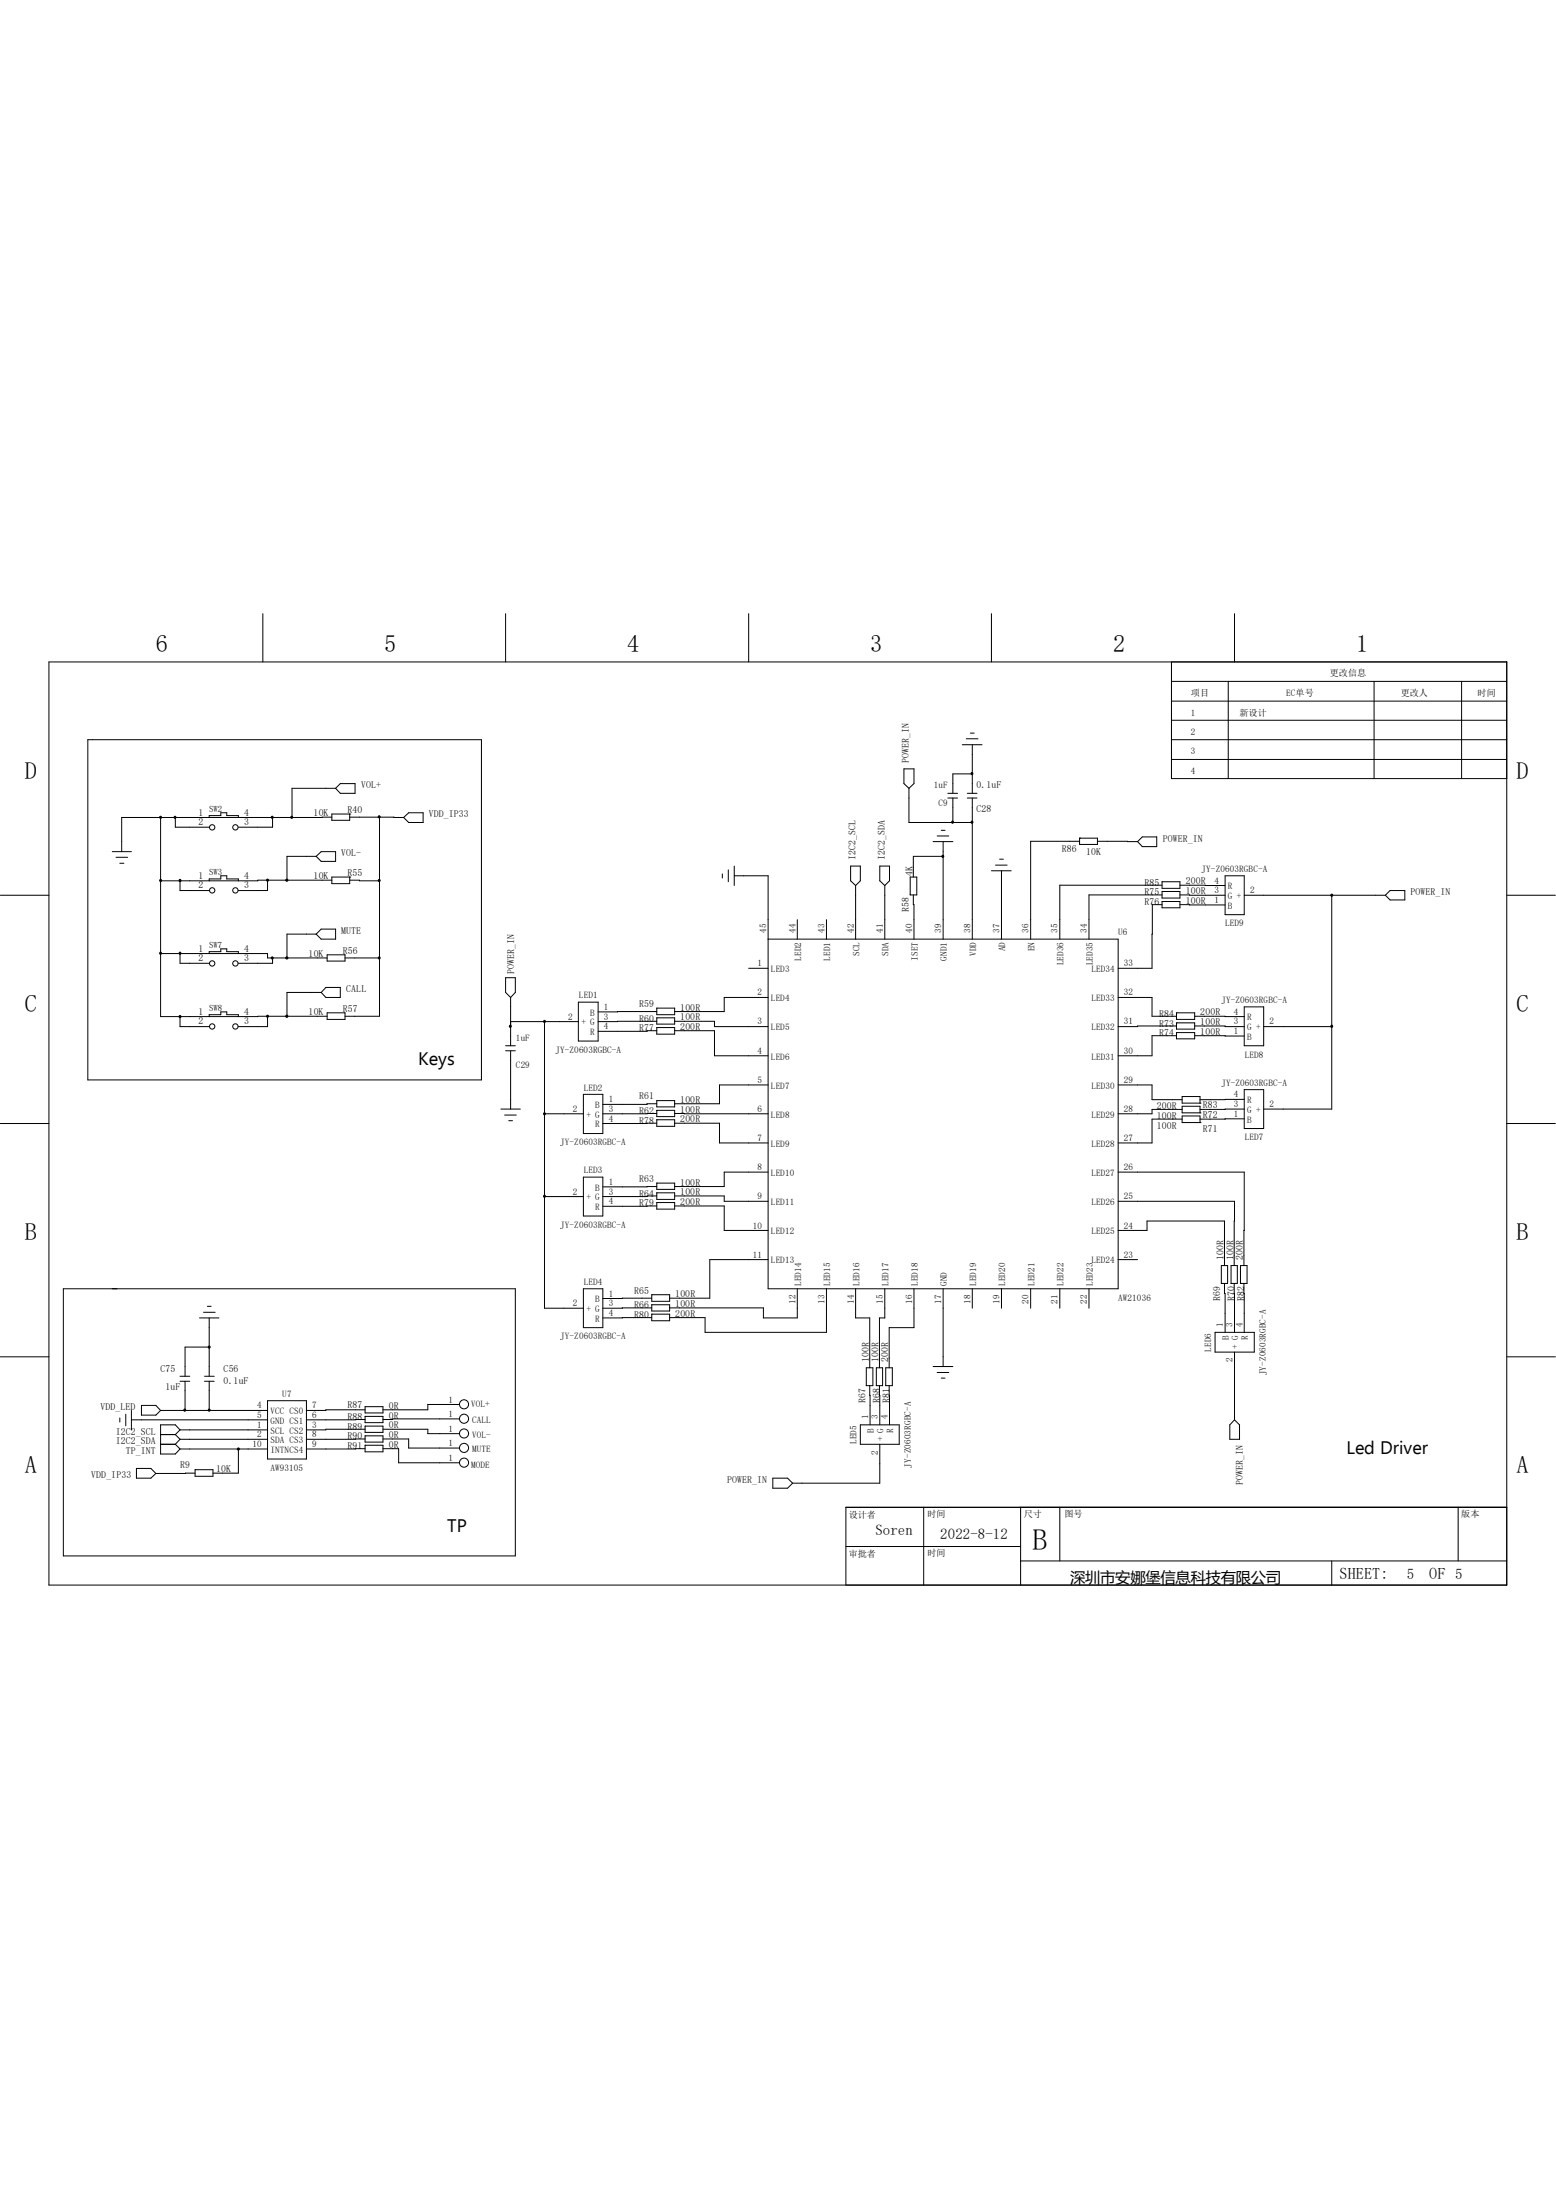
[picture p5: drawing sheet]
<svg xmlns="http://www.w3.org/2000/svg" width="210mm" height="297mm" viewBox="0 0 210 297" stroke-linecap="round" stroke-linejoin="round" font-family="sans-serif">
<g fill="none" stroke="#000" stroke-width=".13">
<path d="M6.6 89.4h196.8v124.6h-196.8zM11.9 99.9h53.1v45.9h-53.1zM35.5 82.8v6.6M68.2 82.8v6.6M101 82.8v6.6M130.4 99.7h1.6M131 99h.5M133.8 82.8v6.6M158.1 89.4v15.7h45.3M158.1 99.9h45.3M158.1 94.7h45.3M158.1 92h45.3"/>
<path d="M158.1 97.2h45.3M165.8 92v13.1M166.6 82.8v6.6M185.5 92v13.1M197.3 92v13.1M15.2 115h2.5M15.7 115.7h1.5M16.2 116.5h.5M21.7 110.4v26.8h22.5M23.7 110.4v1.3h4.5M24.3 118.9v1.3h3.9M28.2 110.4v-.3h1.6v-.4h.8v.4h1.6v.3"/>
<path d="M28.2 118.9v-.2h1.6v-.5h.8v.5h1.6v.2M36.1 118.8v1.4h-3.9M36.8 110.4v1.3h-4.6M42.7 115.6l.6-.6h2v1.3h-2zM42.7 115.6h-4v3.2M44.8 110.3l-28.4 .1v4.6M44.8 118.8l-23.1 .1M44.8 109.9h2.4v.8h-2.4zM44.8 118.4h2.4v.9h-2.4zM45.3 106.4l.6-.6h2v1.3h-2zM45.3 106.4h-5.9v4M47.2 109.9h.1"/>
<path d="M47.2 118.4h.1M47.2 110.3l7.3 .1M47.2 118.8l4 .1M51.2 110.3v26.9h-4.6M54.5 110.4l.7-.7h1.9v1.3h-1.9zM97.5 118v.5M98.3 117.4v1.6M99.1 118.2h4.6v55.8h47.2v-47.2h-47.2M99.1 116.9v2.6M114.8 116.9h1.3v2l-.6 .6-.7-.6zM115.5 119.5v7.3M118.7 116.9h1.4v2l-.7 .6-.7-.6z"/>
<path d="M119.4 119.5v7.3M122 103.8h1.4v2l-.7 .6-.7-.6zM122.7 106.4v4.6h8.5M122.9 118.4h.8v2.4h-.8zM125.9 113.6h2.7M126.5 112.9h1.6M127 112.1h.6M127.3 113.6v13.2M127.3 115.6h-4v2.8M127.9 107.1h1.3M127.9 107.7h1.3M128.6 107.7v3.3"/>
<path d="M129.9 100.5h2.6M130.6 107.1h1.3M130.6 107.7h1.3M131.2 100.5v6.6M131.2 107.7v19.1M131.2 104.5h-2.6v2.6M133.8 117.6h2.7M134.4 116.8h1.5M134.9 116h.5M135.2 117.6v9.2M145.7 113.2h.1M145.7 113.6h-6.6v13.2"/>
<path d="M145.7 113.2h2.4v.8h-2.4zM148.1 113.6h5.4M154.2 113h1.9v1.3h-1.9l-.7-.7zM156.8 119.5h-13.8v7.3M156.8 119h2.5v.9h-2.5zM158.1 102.5h45.3M159.3 119.5h6.1M165.4 118.2h2.5v5.3h-2.5zM0 120.9h6.6M21.7 128.7h14.4v.6h8.1M24.3 128.7v1.3h3.9M24.3 137.2v1.4h3.9"/>
<path d="M28.2 128.7v-.2h1.6v-.4h.8v.4h1.6v.2M28.2 137.2v-.2h1.6v-.4h.8v.4h1.6v.2M36.1 137.2v1.4h-3.9M36.8 129.3v.7h-4.6M42.7 126.1h-4v3.2M43.3 125.4h2v1.4h-2l-.6-.7zM43.3 134h-4.6v3.2M44 133.3h1.9v1.4h-1.9l-.7-.7zM44.2 128.9h2.4v.9h-2.4zM44.2 136.7h2.4v.9h-2.4zM46.6 129.3h4.6M68.2 132h1.4v2l-.7 .7-.7-.7z"/>
<path d="M68.9 134.7v6.5M68.9 137.9h9.2M73.5 137.9v38.7h5.2M78.1 135.3h2.6v5.2h-2.6zM88.6 136.1h2.5v.9h-2.5zM88.6 136.6h-7.9M88.6 137.9h-7.9M88.6 139.1h-1.3v.1h-6.6M88.6 137.4h2.5v.9h-2.5zM88.6 138.7h2.5v.9h-2.5zM91.1 137.9h5.3v.7h7.3M91.1 139.1h5.3v3.4h7.3"/>
<path d="M101 130.7h2.7M103.7 134.7h-6v1.9h-6.6M107.6 124.2v2.6M111.5 124.2v2.6M123.3 120.8l.1 6M150.9 134.7h4.6v2.5h3.3M156.8 122.1h-1.3v8.6h-4.6M156.8 120.8h-9.8v6M156.8 120.4h2.5v.8h-2.5zM156.8 121.7h2.5v.9h-2.5zM158.8 138.5l-7.9 .1M158.8 136.7h2.4v.9h-2.4z"/>
<path d="M158.8 139.8h-3.3v2.7h-4.6M158.8 138.1h2.4v.8h-2.4zM158.8 139.4h2.4v.9h-2.4zM159.3 120.8l6.1 .1M159.3 122.1l6.1 .1M161.2 137.2h6.7M161.2 138.5l6.7 .1M161.2 139.8l6.7 .1M167.9 120.9h19.1M167.9 135.9h2.7v5.3h-2.7zM170.6 138.6h9.1M179.7 120.9v28.8h-9.1"/>
<path d="M187 120.9l.6-.7h2v1.3h-2zM203.4 120.9h6.5M0 151.7h6.6M67.6 149.7h2.6M68.1 150.5h1.6M68.2 141.2h1.4M68.2 141.9h1.4M68.7 151.3h.5M68.9 141.9v7.8M73.5 150.4h5.2M78.7 147.7h2.7v5.3h-2.7zM78.7 158.9h2.7v5.3h-2.7z"/>
<path d="M88.6 151.6l-7.2 .1M88.6 150.3l-7.2 .1M88.6 149h-1.3v.1h-5.9M88.6 148.6h2.5v.8h-2.5zM88.6 149.9h2.5v.8h-2.5zM88.6 151.2h2.5v.9h-2.5zM88.6 159.7h2.5v.9h-2.5zM91.1 150.3l12.6 .1M91.1 151.6h6v2.7h6.6M103.7 146.5h-6.6v2.5h-6M103.7 158.2h-6v2h-6.6M150.9 146.5h4.6v2h4.1"/>
<path d="M150.9 158.2h17v12.7M159.6 149.8h-4.1v.6h-4.6M159.6 151.1h-4.1v3.2h-4.6M159.6 150.7h2.4v.9h-2.4zM159.6 148h2.4v.9h-2.4zM159.6 149.4h2.4v.8h-2.4zM162 151.6h.1M162 150.2h.1M162 148.9h.1M167.9 148.4l-5.9 .1M167.9 149.7l-5.9 .1M167.9 151l-5.9 .1"/>
<path d="M167.9 147.1h2.7v5.3h-2.7zM203.4 151.7h6.5M8.6 174h61v36.1h-61zM26.9 177.9h2.6M27.5 177.2h1.5M28 176.4h.5M28.2 177.9v7.9M73.5 161.5h5.2M78.7 174h2.7v5.2h-2.7zM88 175.3h-6.6M88 176.6h-6.6M88 177.9h-6.6"/>
<path d="M88 174.8h2.4v.9h-2.4zM88 176.1h2.4v.9h-2.4zM88 177.4h2.4v.9h-2.4zM88.6 160.2h-7.2M88.6 161.5h-1.3h-5.9M88.6 162.8l-7.2 .1M88.6 161h2.5v.9h-2.5zM88.6 162.3h2.5v.9h-2.5zM91.1 161.5h6.6v.7h6M91.1 162.8h6.6v3.3h6M103.7 170.1h-7.9v5.2h-5.4M107.6 174v3.9h-4.6v-1.3h-12.6"/>
<path d="M111.5 174v5.9h-16.3v-2h-4.8M115.5 174v3.9h1.9v6.8M119.4 174v3.9h-.7v6.8M123.4 174v5.2h-3.4v5.5M127.3 174v10.5M131.2 174v2.6M135.2 174v2.6M139.1 174v2.6M143 174v2.6M147 174v2.6M150.9 162.2h15.7v8.7M150.9 166.1h3.9v-1.3h10.5v6.1"/>
<path d="M150.9 170.1h2.6M164 179.9h5.3v2.6h-5.3zM164.8 173.3h.1M164.8 170.9h.9v2.4h-.9zM165.3 173.3l.1 6.6M166.2 173.3h.1M166.2 170.9h.8v2.4h-.8zM166.6 173.3v6.6M167.4 173.3h.1M167.4 170.9h.9v2.4h-.9zM167.9 173.3v6.6M0 183.2h6.6"/>
<path d="M16.2 191.4v.6M17 190.9v1.6M17.7 191.7h18.4M17.7 190.4v2.6M18.4 198.2h2l.6 .7-.6 .7h-2zM19.1 189.7h1.9l.7 .7-.7 .7h-1.9zM21.7 195h2M21.7 190.4h14.4M21.7 193.7h2M23.7 193.7l.6 .6M23.7 195l.6 .6M24.3 193l-.6-.6h-2v3.9h2l.6-.7"/>
<path d="M24.3 193h11.8M24.3 194.3h11.8M24.3 195.6h11.8M24.3 186.5h1.3M24.3 185.8h1.3M24.3 193l-.6 .7M24.3 194.3l-.6 .7M25 186.5v3.9M26.3 198.4h2.4v.9h-2.4zM26.3 198.9h-5.3M27.6 186.5h1.3M27.6 185.8h1.3"/>
<path d="M28.2 186.5v3.9M28.2 181.9h-3.2v3.9M32.2 195.6v3.3h-3.5M36.1 189.1h5.3v7.9h-5.3zM49.3 190.3l-7.9 .1M49.3 191.6l-7.9 .1M49.3 193h-7.9M49.3 194.3h-7.9M49.3 195.6h-7.9M49.3 189.9h2.4v.9h-2.4zM49.3 191.2h2.4v.9h-2.4zM49.3 192.5h2.4v.9h-2.4z"/>
<path d="M49.3 193.8h2.4v.9h-2.4zM49.3 195.1h2.4v.9h-2.4zM51.7 193h6v.5h4.2M51.7 194.3h3.5v1.2h6.7M51.7 195.6h2.1v1.9h8.1M61.9 189.6h-4.2v.7h-6M61.9 191.6h-8.9h-1.3M104.3 199.6h2l.7 .6-.7 .7h-2zM116.1 192.4h5.3v2.6h-5.3zM116.9 184.7h.9v2.4h-.9zM117.4 187.1v5.3M118.3 184.7h.8v2.4h-.8z"/>
<path d="M118.7 187.1v5.3M118.7 195v5.2h-11.7M119.5 184.7h.9v2.4h-.9zM120 187.1l.1 5.3M125.9 184.5h2.7M126.5 185.3h1.6M127 186.1h.6M166.6 182.5v9.2M166.6 191.7l.7 .7v1.9h-1.3v-1.9zM203.4 183.2h6.5M114.2 208.8h23.6M124.7 203.5v10.5"/>
<path d="M137.8 203.5v10.5M137.8 210.7h65.6M143 203.5v7.2M179.7 210.7v3.3M196.8 203.5v7.2M203.4 203.5h-89.2v10.5"/>
<circle cx="28.6" cy="111.7" r=".36"/>
<circle cx="31.8" cy="111.7" r=".36"/>
<circle cx="28.6" cy="120.2" r=".36"/>
<circle cx="28.6" cy="138.6" r=".36"/>
<circle cx="28.6" cy="130.1" r=".36"/>
<circle cx="31.8" cy="120.2" r=".36"/>
<circle cx="31.8" cy="138.6" r=".36"/>
<circle cx="31.8" cy="130.1" r=".36"/>
<circle cx="62.6" cy="191.5" r=".61"/>
<circle cx="62.6" cy="189.6" r=".61"/>
<circle cx="62.6" cy="195.5" r=".61"/>
<circle cx="62.6" cy="193.5" r=".61"/>
<circle cx="62.6" cy="197.5" r=".61"/>
</g>
<g fill="#000" stroke="#000" stroke-width=".13">
<circle cx="21.7" cy="118.9" r=".14"/>
<circle cx="21.7" cy="110.3" r=".14"/>
<circle cx="23.6" cy="110.3" r=".14"/>
<circle cx="24.3" cy="118.9" r=".14"/>
<circle cx="36.1" cy="118.8" r=".14"/>
<circle cx="36.7" cy="110.3" r=".14"/>
<circle cx="38.7" cy="118.8" r=".15"/>
<circle cx="39.4" cy="110.3" r=".14"/>
<circle cx="51.2" cy="110.3" r=".14"/>
<circle cx="51.2" cy="118.9" r=".14"/>
<circle cx="127.2" cy="115.6" r=".14"/>
<circle cx="128.6" cy="111" r=".14"/>
<circle cx="131.2" cy="104.4" r=".14"/>
<circle cx="131.2" cy="111" r=".14"/>
<circle cx="21.7" cy="128.7" r=".14"/>
<circle cx="24.3" cy="128.7" r=".14"/>
<circle cx="24.3" cy="137.2" r=".14"/>
<circle cx="36.1" cy="137.2" r=".14"/>
<circle cx="36.7" cy="129.3" r=".14"/>
<circle cx="38.7" cy="137.2" r=".15"/>
<circle cx="38.7" cy="129.3" r=".15"/>
<circle cx="51.2" cy="129.3" r=".14"/>
<circle cx="68.9" cy="138.5" r=".14"/>
<circle cx="73.5" cy="137.9" r=".14"/>
<circle cx="179.7" cy="120.9" r=".14"/>
<circle cx="179.7" cy="138.5" r=".14"/>
<circle cx="73.5" cy="150.4" r=".14"/>
<circle cx="73.5" cy="161.5" r=".14"/>
<circle cx="24.9" cy="190.4" r=".14"/>
<circle cx="28.2" cy="190.4" r=".14"/>
<circle cx="28.2" cy="181.9" r=".14"/>
<circle cx="32.2" cy="195.6" r=".14"/>
</g>
<text font-size="4" x="139.4" y="209.3">B</text>
<g font-size="3.3">
<text x="21" y="88.1">6</text>
<text x="51.8" y="88.1">5</text>
<text x="84.7" y="88.1">4</text>
<text x="117.4" y="88.1">3</text>
<text x="150.2" y="88.1">2</text>
<text x="183.1" y="88.1">1</text>
<text x="3.3" y="105.1">D</text>
<text x="204.7" y="105.1">D</text>
<text x="3.3" y="136.6">C</text>
<text x="204.7" y="136.6">C</text>
<text x="3.3" y="167.4">B</text>
<text x="204.7" y="167.4">B</text>
<text x="3.3" y="198.9">A</text>
<text x="204.7" y="198.9">A</text>
</g>
<g font-size="2.5">
<text x="56.4" y="143.8">Keys</text>
<text x="181.7" y="196.3">Led Driver</text>
<text x="60.4" y="206.8">TP</text>
</g>
<g font-size="2.2">
<text x="180.8" y="213.2">SHEET:</text>
<text x="192.9" y="213.2">OF 5</text>
</g>
<text font-size="2.1" x="144.4" y="213.7">深圳市安娜堡信息科技有限公司</text>
<g font-size="2">
<text x="118.2" y="207.3">Soren</text>
<text x="126.9" y="207.8">2022-8-12</text>
<text x="189.9" y="213.1">5</text>
</g>
<g font-size="1.3">
<text x="48.7" y="106.4">VOL+</text>
<text x="122.7" y="103" transform="rotate(-90 122.7 103)">POWER_IN</text>
<text x="131.8" y="106.4">0.1uF</text>
<text x="26.8" y="110.1">1</text>
<text x="26.8" y="111.4">2</text>
<text x="33" y="110.1">4</text>
<text x="33" y="111.4">3</text>
<text x="42.3" y="110.2">10K</text>
<text x="46.9" y="109.7">R40</text>
<text x="57.9" y="110.4">VDD_IP33</text>
<text x="131.8" y="109.6">C28</text>
<text x="156.9" y="113.6">POWER_IN</text>
<text x="26.8" y="118.7">1</text>
<text x="26.8" y="119.9">2</text>
<text x="33" y="118.7">4</text>
<text x="33" y="119.9">3</text>
<text x="42.3" y="118.7">10K</text>
<text x="46.1" y="115.6">VOL-</text>
<text x="46.9" y="118.2">R55</text>
<text x="115.5" y="116.2" transform="rotate(-90 115.5 116.2)">I2C2_SCL</text>
<text x="119.4" y="116.2" transform="rotate(-90 119.4 116.2)">I2C2_SDA</text>
<text x="123.1" y="118.2" transform="rotate(-90 123.1 118.2)">4K</text>
<text x="143.3" y="115">R86</text>
<text x="146.6" y="115.4">10K</text>
<text x="154.5" y="119.5">R85</text>
<text x="160.1" y="119.4">200R</text>
<text x="122.7" y="123.2" transform="rotate(-90 122.7 123.2)">R58</text>
<text x="154.5" y="120.9">R75</text>
<text x="154.5" y="122.2">R76</text>
<text x="160.1" y="120.7">100R</text>
<text x="160.1" y="122">100R</text>
<text x="190.4" y="120.9">POWER_IN</text>
<text x="26.8" y="128.5">1</text>
<text x="26.8" y="129.8">2</text>
<text x="33" y="128.5">4</text>
<text x="33" y="129.8">3</text>
<text x="41.7" y="129.2">10K</text>
<text x="46.1" y="126.1">MUTE</text>
<text x="46.3" y="128.7">R56</text>
<text x="69.4" y="131.5" transform="rotate(-90 69.4 131.5)">POWER_IN</text>
<text x="26.8" y="137">1</text>
<text x="33" y="137">4</text>
<text x="41.7" y="137.1">10K</text>
<text x="46.3" y="136.6">R57</text>
<text x="46.7" y="134">CALL</text>
<text x="86.3" y="135.9">R59</text>
<text x="86.3" y="137.9">R60</text>
<text x="91.8" y="136.4">100R</text>
<text x="91.8" y="137.8">100R</text>
<text x="156.5" y="137.2">R84</text>
<text x="162" y="137.1">200R</text>
<text x="26.8" y="138.3">2</text>
<text x="33" y="138.3">3</text>
<text x="86.3" y="139.2">R77</text>
<text x="91.8" y="139.1">200R</text>
<text x="156.5" y="138.6">R73</text>
<text x="156.5" y="139.9">R74</text>
<text x="162" y="138.4">100R</text>
<text x="162" y="139.7">100R</text>
<text x="86.3" y="148.4">R61</text>
<text x="91.8" y="148.9">100R</text>
<text x="156.1" y="149.7">200R</text>
<text x="162.3" y="149.6">R83</text>
<text x="86.3" y="150.4">R62</text>
<text x="86.3" y="151.7">R78</text>
<text x="91.8" y="150.2">100R</text>
<text x="91.8" y="151.5">200R</text>
<text x="156.1" y="152.4">100R</text>
<text x="156.1" y="151">100R</text>
<text x="162.3" y="152.8">R71</text>
<text x="162.3" y="150.9">R72</text>
<text x="86.3" y="159.6">R63</text>
<text x="86.3" y="161.5">R64</text>
<text x="91.8" y="160.1">100R</text>
<text x="91.8" y="161.4">100R</text>
<text x="86.3" y="162.9">R79</text>
<text x="91.8" y="162.7">200R</text>
<text x="165.1" y="170.1" transform="rotate(-90 165.1 170.1)">100R</text>
<text x="166.5" y="170.1" transform="rotate(-90 166.5 170.1)">100R</text>
<text x="167.8" y="170.1" transform="rotate(-90 167.8 170.1)">200R</text>
<text x="85.6" y="174.7">R65</text>
<text x="85.6" y="176.6">R66</text>
<text x="85.6" y="177.9">R80</text>
<text x="91.1" y="175.1">100R</text>
<text x="91.1" y="176.4">100R</text>
<text x="91.1" y="177.8">200R</text>
<text x="164.7" y="175.7" transform="rotate(-90 164.7 175.7)">R69</text>
<text x="166.6" y="175.7" transform="rotate(-90 166.6 175.7)">R70</text>
<text x="167.9" y="175.7" transform="rotate(-90 167.9 175.7)">R82</text>
<text x="21.7" y="185.2">C75</text>
<text x="30.2" y="185.3">C56</text>
<text x="117.3" y="183.9" transform="rotate(-90 117.3 183.9)">100R</text>
<text x="118.6" y="183.9" transform="rotate(-90 118.6 183.9)">100R</text>
<text x="119.9" y="183.9" transform="rotate(-90 119.9 183.9)">200R</text>
<text x="13.5" y="190.4">VDD_LED</text>
<text x="22.4" y="187.6">1uF</text>
<text x="30.2" y="186.8">0.1uF</text>
<text x="46.9" y="190.1">R87</text>
<text x="46.9" y="191.7">R88</text>
<text x="52.5" y="190.2">0R</text>
<text x="52.5" y="191.6">0R</text>
<text x="116.8" y="189.4" transform="rotate(-90 116.8 189.4)">R67</text>
<text x="118.7" y="189.4" transform="rotate(-90 118.7 189.4)">R68</text>
<text x="120.1" y="189.4" transform="rotate(-90 120.1 189.4)">R81</text>
<text x="15.6" y="193.7">I2C2_SCL</text>
<text x="15.6" y="195">I2C2_SDA</text>
<text x="17" y="196.3">TP_INT</text>
<text x="46.9" y="193">R89</text>
<text x="46.9" y="194.3">R90</text>
<text x="46.9" y="195.6">R91</text>
<text x="52.5" y="192.8">0R</text>
<text x="52.5" y="194.2">0R</text>
<text x="52.5" y="195.5">0R</text>
<text x="12.3" y="199.6">VDD_IP33</text>
<text x="24.3" y="198.2">R9</text>
<text x="29.2" y="198.8">10K</text>
<text x="98.1" y="200.2">POWER_IN</text>
<text x="167.8" y="200.5" transform="rotate(-90 167.8 200.5)">POWER_IN</text>
</g>
<g font-size="1.2">
<text x="160.7" y="94">项目</text>
<text x="173.6" y="94">EC单号</text>
<text x="179.5" y="91.2">更改信息</text>
<text x="189.1" y="93.9">更改人</text>
<text x="199.4" y="94">时间</text>
<text x="160.7" y="101.9">3</text>
<text x="160.7" y="99.2">2</text>
<text x="160.7" y="96.6">1</text>
<text x="167.3" y="96.6">新设计</text>
<text x="126" y="106.4">1uF</text>
<text x="160.7" y="104.5">4</text>
<text x="28.2" y="109.6">SW2</text>
<text x="126.7" y="108.8">C9</text>
<text x="28.2" y="118.1">SW3</text>
<text x="162.2" y="117.7">JY-Z0603RGBC-A</text>
<text x="163.9" y="119.3">4</text>
<text x="103.4" y="126" transform="rotate(-90 103.4 126)">45</text>
<text x="107.4" y="126" transform="rotate(-90 107.4 126)">44</text>
<text x="111.3" y="126" transform="rotate(-90 111.3 126)">43</text>
<text x="115.2" y="126" transform="rotate(-90 115.2 126)">42</text>
<text x="119.2" y="126" transform="rotate(-90 119.2 126)">41</text>
<text x="123.1" y="126" transform="rotate(-90 123.1 126)">40</text>
<text x="127" y="126" transform="rotate(-90 127 126)">39</text>
<text x="131" y="126" transform="rotate(-90 131 126)">38</text>
<text x="134.9" y="126" transform="rotate(-90 134.9 126)">37</text>
<text x="138.8" y="126" transform="rotate(-90 138.8 126)">36</text>
<text x="142.7" y="126" transform="rotate(-90 142.7 126)">35</text>
<text x="146.7" y="126" transform="rotate(-90 146.7 126)">34</text>
<text x="163.9" y="121.9">1</text>
<text x="163.9" y="120.6">3</text>
<text x="165.4" y="125.1">LED9</text>
<text x="165.7" y="122.7">B</text>
<text x="165.7" y="121.4">G +</text>
<text x="165.7" y="120.1">R</text>
<text x="168.7" y="120.6">2</text>
<text x="28.2" y="127.9">SW7</text>
<text x="102.2" y="130.5">1</text>
<text x="104.1" y="131.2">LED3</text>
<text x="108.1" y="129.7" transform="rotate(-90 108.1 129.7)">LED2</text>
<text x="112.1" y="129.7" transform="rotate(-90 112.1 129.7)">LED1</text>
<text x="116" y="129.1" transform="rotate(-90 116 129.1)">SCL</text>
<text x="119.9" y="129.1" transform="rotate(-90 119.9 129.1)">SDA</text>
<text x="123.9" y="129.7" transform="rotate(-90 123.9 129.7)">ISET</text>
<text x="127.8" y="129.7" transform="rotate(-90 127.8 129.7)">GND1</text>
<text x="131.7" y="129.1" transform="rotate(-90 131.7 129.1)">VDD</text>
<text x="135.7" y="128.4" transform="rotate(-90 135.7 128.4)">AD</text>
<text x="139.6" y="128.4" transform="rotate(-90 139.6 128.4)">EN</text>
<text x="143.6" y="130.3" transform="rotate(-90 143.6 130.3)">LED36</text>
<text x="147.3" y="131.2">LED34</text>
<text x="147.5" y="130.3" transform="rotate(-90 147.5 130.3)">LED35</text>
<text x="150.9" y="126.2">U6</text>
<text x="151.7" y="130.5">33</text>
<text x="28.2" y="136.5">SW8</text>
<text x="76.7" y="137.7">2</text>
<text x="78.1" y="134.8">LED1</text>
<text x="79.7" y="137.1">B</text>
<text x="81.5" y="136.4">1</text>
<text x="81.5" y="137.7">3</text>
<text x="102.2" y="134.4">2</text>
<text x="104.1" y="135.2">LED4</text>
<text x="147.3" y="135.2">LED33</text>
<text x="151.7" y="134.4">32</text>
<text x="164.8" y="135.4">JY-Z0603RGBC-A</text>
<text x="166.5" y="137">4</text>
<text x="168.3" y="137.8">R</text>
<text x="69.6" y="140.5">1uF</text>
<text x="75" y="142.1">JY-Z0603RGBC-A</text>
<text x="78.5" y="138.4">+ G</text>
<text x="79.7" y="139.7">R</text>
<text x="81.5" y="139">4</text>
<text x="102.2" y="138.3">3</text>
<text x="102.2" y="142.2">4</text>
<text x="104.1" y="139.1">LED5</text>
<text x="104.1" y="143">LED6</text>
<text x="147.3" y="139.1">LED32</text>
<text x="147.3" y="143">LED31</text>
<text x="151.7" y="138.3">31</text>
<text x="151.7" y="142.2">30</text>
<text x="166.5" y="139.6">1</text>
<text x="166.5" y="138.3">3</text>
<text x="168" y="142.8">LED8</text>
<text x="168.3" y="140.4">B</text>
<text x="168.3" y="139.1">G +</text>
<text x="171.4" y="138.3">2</text>
<text x="69.6" y="144.2">C29</text>
<text x="78.8" y="147.2">LED2</text>
<text x="80.3" y="149.6">B</text>
<text x="82.2" y="148.8">1</text>
<text x="102.2" y="146.2">5</text>
<text x="104.1" y="147">LED7</text>
<text x="147.3" y="147">LED30</text>
<text x="151.7" y="146.2">29</text>
<text x="164.8" y="146.6">JY-Z0603RGBC-A</text>
<text x="166.5" y="149.5">3</text>
<text x="166.5" y="148.2">4</text>
<text x="168.3" y="148.9">R</text>
<text x="171.4" y="149.5">2</text>
<text x="75.6" y="154.6">JY-Z0603RGBC-A</text>
<text x="77.3" y="150.1">2</text>
<text x="79.2" y="150.9">+ G</text>
<text x="80.3" y="152.2">R</text>
<text x="82.2" y="150.1">3</text>
<text x="82.2" y="151.4">4</text>
<text x="102.2" y="150.1">6</text>
<text x="102.2" y="154.1">7</text>
<text x="104.1" y="150.9">LED8</text>
<text x="104.1" y="154.8">LED9</text>
<text x="147.3" y="150.9">LED29</text>
<text x="147.3" y="154.8">LED28</text>
<text x="151.7" y="150.1">28</text>
<text x="151.7" y="154.1">27</text>
<text x="166.5" y="150.8">1</text>
<text x="168" y="154">LED7</text>
<text x="168.3" y="151.6">B</text>
<text x="168.3" y="150.2">G +</text>
<text x="77.3" y="161.3">2</text>
<text x="78.8" y="158.4">LED3</text>
<text x="80.3" y="160.7">B</text>
<text x="82.2" y="159.9">1</text>
<text x="82.2" y="161.3">3</text>
<text x="102.2" y="158">8</text>
<text x="102.2" y="161.9">9</text>
<text x="104.1" y="158.8">LED10</text>
<text x="147.3" y="158.8">LED27</text>
<text x="151.7" y="158">26</text>
<text x="151.7" y="161.9">25</text>
<text x="75.6" y="165.7">JY-Z0603RGBC-A</text>
<text x="79.2" y="162.1">+ G</text>
<text x="80.3" y="163.4">R</text>
<text x="82.2" y="162.6">4</text>
<text x="101.6" y="165.9">10</text>
<text x="104.1" y="162.7">LED11</text>
<text x="104.1" y="166.6">LED12</text>
<text x="147.3" y="162.7">LED26</text>
<text x="147.3" y="166.6">LED25</text>
<text x="151.7" y="165.9">24</text>
<text x="78.8" y="173.5">LED4</text>
<text x="101.6" y="169.8">11</text>
<text x="104.1" y="170.6">LED13</text>
<text x="108.1" y="173.6" transform="rotate(-90 108.1 173.6)">LED14</text>
<text x="112.1" y="173.6" transform="rotate(-90 112.1 173.6)">LED15</text>
<text x="116" y="173.6" transform="rotate(-90 116 173.6)">LED16</text>
<text x="119.9" y="173.6" transform="rotate(-90 119.9 173.6)">LED17</text>
<text x="123.9" y="173.6" transform="rotate(-90 123.9 173.6)">LED18</text>
<text x="127.8" y="173.6" transform="rotate(-90 127.8 173.6)">GND</text>
<text x="131.7" y="173.6" transform="rotate(-90 131.7 173.6)">LED19</text>
<text x="135.7" y="173.6" transform="rotate(-90 135.7 173.6)">LED20</text>
<text x="139.6" y="173.6" transform="rotate(-90 139.6 173.6)">LED21</text>
<text x="143.6" y="173.6" transform="rotate(-90 143.6 173.6)">LED22</text>
<text x="147.3" y="170.6">LED24</text>
<text x="147.5" y="173.6" transform="rotate(-90 147.5 173.6)">LED23</text>
<text x="151.7" y="169.8">23</text>
<text x="77.3" y="176.4">2</text>
<text x="79.2" y="177.1">+ G</text>
<text x="80.3" y="175.8">B</text>
<text x="80.3" y="178.4">R</text>
<text x="82.2" y="175">1</text>
<text x="82.2" y="176.4">3</text>
<text x="82.2" y="177.7">4</text>
<text x="107.4" y="176.1" transform="rotate(-90 107.4 176.1)">12</text>
<text x="111.3" y="176.1" transform="rotate(-90 111.3 176.1)">13</text>
<text x="115.2" y="176.1" transform="rotate(-90 115.2 176.1)">14</text>
<text x="119.2" y="176.1" transform="rotate(-90 119.2 176.1)">15</text>
<text x="123.1" y="176.1" transform="rotate(-90 123.1 176.1)">16</text>
<text x="127" y="176.1" transform="rotate(-90 127 176.1)">17</text>
<text x="131" y="176.1" transform="rotate(-90 131 176.1)">18</text>
<text x="134.9" y="176.1" transform="rotate(-90 134.9 176.1)">19</text>
<text x="138.8" y="176.1" transform="rotate(-90 138.8 176.1)">20</text>
<text x="142.7" y="176.1" transform="rotate(-90 142.7 176.1)">21</text>
<text x="146.7" y="176.1" transform="rotate(-90 146.7 176.1)">22</text>
<text x="150.9" y="175.6">AW21036</text>
<text x="165.1" y="179.1" transform="rotate(-90 165.1 179.1)">1</text>
<text x="166.4" y="179.1" transform="rotate(-90 166.4 179.1)">3</text>
<text x="167.7" y="179.1" transform="rotate(-90 167.7 179.1)">4</text>
<text x="75.6" y="180.8">JY-Z0603RGBC-A</text>
<text x="163.5" y="182.5" transform="rotate(-90 163.5 182.5)">LED6</text>
<text x="165.9" y="180.9" transform="rotate(-90 165.9 180.9)">B</text>
<text x="166.4" y="183.9" transform="rotate(-90 166.4 183.9)">2</text>
<text x="167.1" y="182.1" transform="rotate(-90 167.1 182.1)">+ G</text>
<text x="168.4" y="180.9" transform="rotate(-90 168.4 180.9)">R</text>
<text x="170.9" y="185.7" transform="rotate(-90 170.9 185.7)">JY-Z0603RGBC-A</text>
<text x="34.7" y="190.1">4</text>
<text x="34.7" y="191.4">5</text>
<text x="36.5" y="190.9">VCC CS0</text>
<text x="38.1" y="188.6">U7</text>
<text x="42.1" y="190.1">7</text>
<text x="42.1" y="191.4">6</text>
<text x="60.5" y="189.4">1</text>
<text x="60.5" y="191.3">1</text>
<text x="63.6" y="190">VOL+</text>
<text x="117.2" y="191.6" transform="rotate(-90 117.2 191.6)">1</text>
<text x="118.5" y="191.6" transform="rotate(-90 118.5 191.6)">3</text>
<text x="119.8" y="191.6" transform="rotate(-90 119.8 191.6)">4</text>
<text x="34.1" y="195.4">10</text>
<text x="34.7" y="192.8">1</text>
<text x="34.7" y="194.1">2</text>
<text x="36.5" y="192.2">GND CS1</text>
<text x="36.5" y="193.5">SCL CS2</text>
<text x="36.5" y="194.8">SDA CS3</text>
<text x="36.5" y="196.1">INTNCS4</text>
<text x="42.1" y="192.8">3</text>
<text x="42.1" y="194.1">8</text>
<text x="42.1" y="195.4">9</text>
<text x="60.5" y="193.3">1</text>
<text x="60.5" y="195.2">1</text>
<text x="60.5" y="197.2">1</text>
<text x="63.7" y="192.1">CALL</text>
<text x="63.7" y="194.2">VOL-</text>
<text x="63.7" y="196">MUTE</text>
<text x="115.6" y="194.9" transform="rotate(-90 115.6 194.9)">LED5</text>
<text x="117.9" y="193.4" transform="rotate(-90 117.9 193.4)">B</text>
<text x="118.5" y="196.4" transform="rotate(-90 118.5 196.4)">2</text>
<text x="119.3" y="194.6" transform="rotate(-90 119.3 194.6)">+ G</text>
<text x="120.6" y="193.4" transform="rotate(-90 120.6 193.4)">R</text>
<text x="36.5" y="198.5">AW93105</text>
<text x="63.6" y="198.1">MODE</text>
<text x="122.9" y="198.1" transform="rotate(-90 122.9 198.1)">JY-Z0603RGBC-A</text>
<text x="114.6" y="205">设计者</text>
<text x="125.2" y="204.9">时间</text>
<text x="138.2" y="204.9">尺寸</text>
<text x="143.7" y="204.9">图号</text>
<text x="197.2" y="204.9">版本</text>
<text x="114.6" y="210.2">审批者</text>
<text x="125.2" y="210.1">时间</text>
</g>
</svg>
